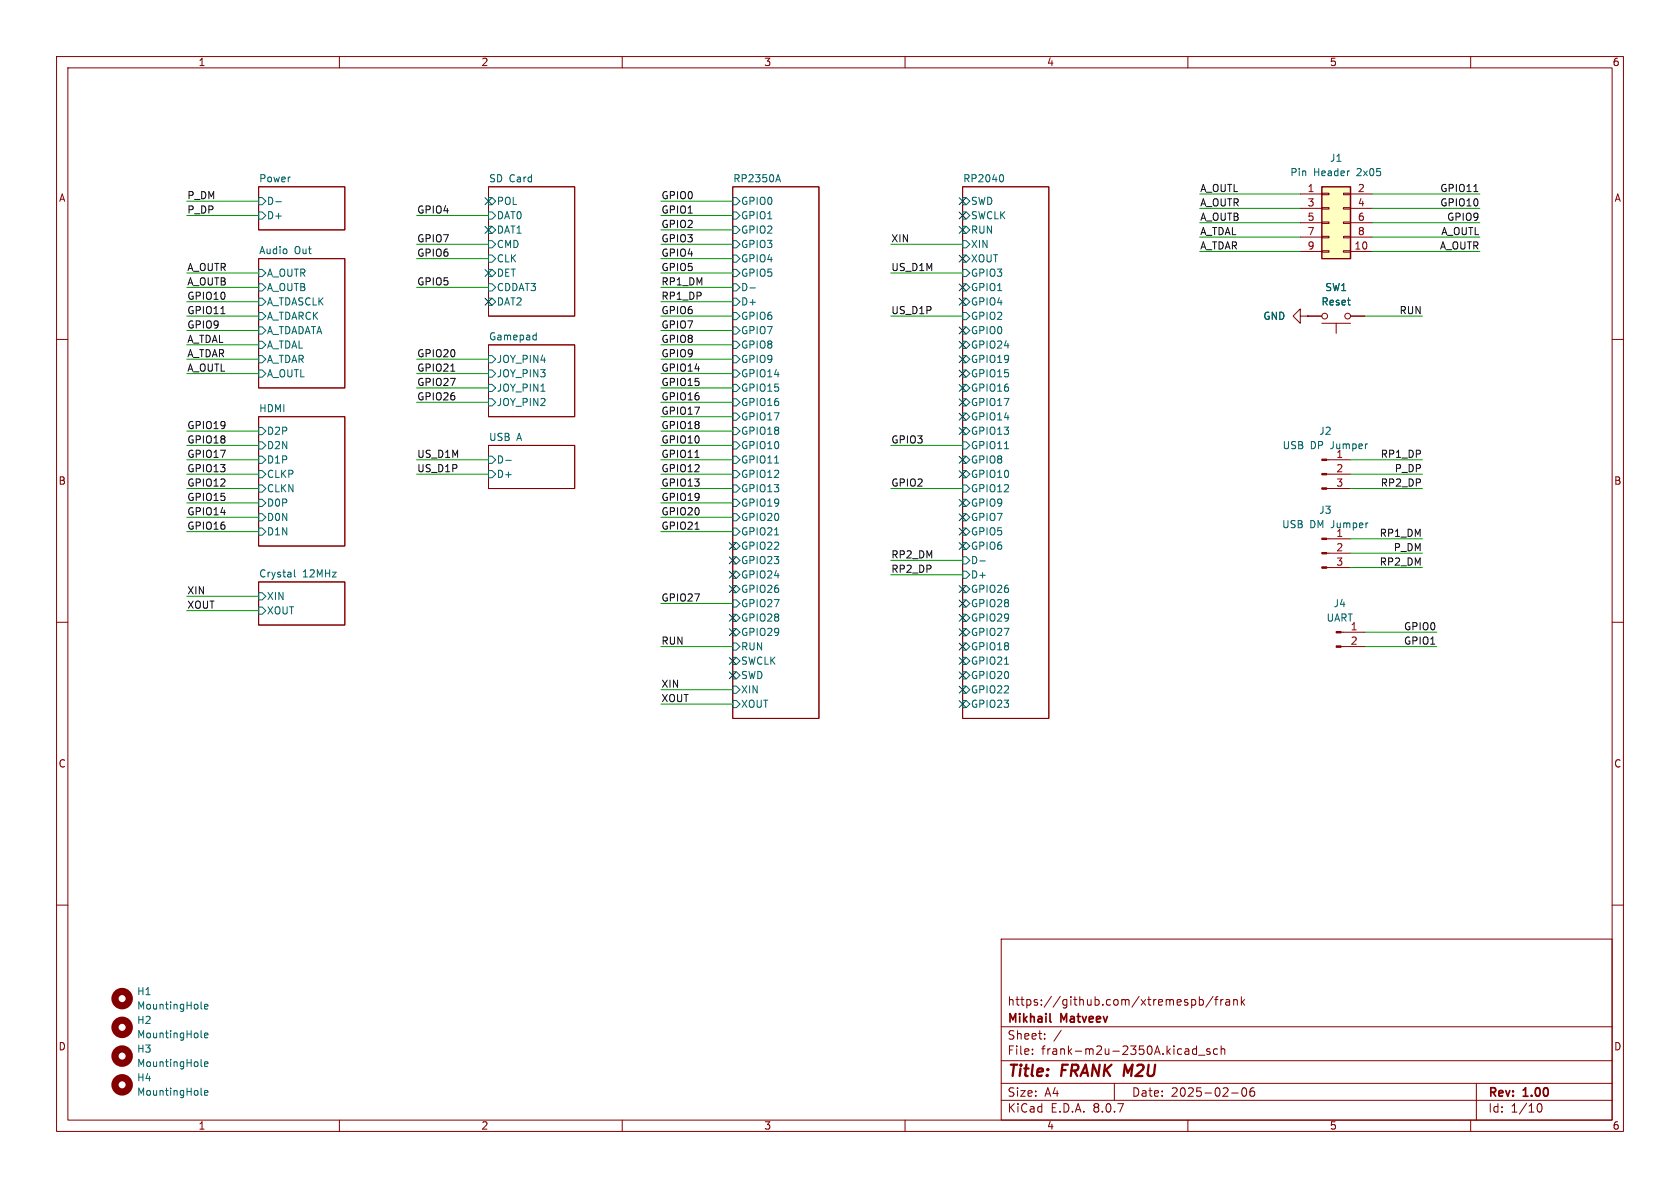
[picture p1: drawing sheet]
<svg xmlns="http://www.w3.org/2000/svg" width="297mm" height="210mm" viewBox="0 0 297 210" stroke-linecap="round" stroke-linejoin="round" font-family="sans-serif">
<g fill="none" stroke="#840000" stroke-width=".18">
<path d="M10 10h277v190h-277zM12 12h273v186h-273zM60 10v2M110 10v2M160 10v2M210 10v2M260 10v2M45.7 33h15.3v7.6h-15.3zM86.4 33h15.2v22.9h-15.2zM129.5 33h15.3v94h-15.3zM170.2 33h15.2v94h-15.2zM45.7 45.7h15.3v22.9h-15.3z"/>
<path d="M229.9 55.9v-1.3l-1.3 1.3 1.3 1.3v-1.3h1.2M231.1 55.9h.1M231.1 55.9h2.6M233.7 57.2h5.1M236.2 57.2v1.7M238.8 55.9h2.5M10 60h2M45.7 73.7h15.3v22.8h-15.3zM86.4 61h15.2v12.7h-15.2zM86.4 78.7h15.2v7.7h-15.2zM285 60h2M234.5 86.4h4.3"/>
<path d="M234.5 83.8h4.3M234.5 81.3h4.3M234.5 97.8h4.3M234.5 95.3h4.3M10 110h2M45.7 102.9h15.3v7.6h-15.3zM234.5 100.3h4.3M237.1 114.3h4.2M237.1 111.8h4.2M285 110h2M10 160h2M177 166h108v32h-108z"/>
<path d="M210.7 176.8l.4-.1 .3 .3v.4l-.2 .2h-.5M212 176.8l.5-.1 .2 .3v.4l-.1 .2h-.6M212 176.2v1.5M214.5 176.1l-1.3 2M214.7 176.7h.6M215.3 176.2l-.3 .2v1.3M215.8 176.7v1M216.2 176.7l-.2 .1-.2 .2M216.7 176.8h.6l.1 .9M217.4 177.1h-.5a.29 .29 0 0 0-.2 .3 .29 .29 0 0 0 .2 .3l.5-.1M218.1 176.8l.2-.1 .4 .1v.9M218.1 176.7v1"/>
<path d="M219.5 176.2v1.5M219.6 177.1l.4 .6M220 176.7l-.5 .6M285 160h2M60 198v2M110 198v2M160 198v2M177 194.5h108M177 191.5h108M177 187.5h108M177 181.5h108M182.5 186.3v.1"/>
<path d="M182.5 185.5v.1M184.7 183.6v.1M184.7 182.8v.1M187.6 182.1l-1.3 2M197 191.5v3M210 198v2M211.5 184.9v1.5M211.5 185.5l-.4-.1-.3 .3v.4l.2 .2h.5M211.9 186.5h1.1M213.9 185.5l-.4-.1-.2 .2 .1 .2 .5 .2v.3h-.6M215.2 185.5l-.4-.1-.3 .3v.4l.2 .2h.5M215.9 185.5l.2-.1 .4 .1v.9"/>
<path d="M215.9 184.9v1.5M217.7 193.2h1.2M219.7 192.4l.2-.1a.81 .81 0 0 1 .6 .6 .81 .81 0 0 1-.3 .8l-.2 .1a.81 .81 0 0 1-.3-1.4zM221.7 192.3a.59 .59 0 0 0-.7 .6v.6l.1 .2 .4 .1 .2-.1 .1-.5-.1-.3h-.5l-.2 .3M260 198v2M261 191.5v6.5M271.7 195.7l.2-.5 .2-.1a.81 .81 0 0 1 .6 .6 .81 .81 0 0 1-.3 .8h-.4l-.3-.5"/>
<circle cx="234.2" cy="55.9" r=".51"/>
<circle cx="238.3" cy="55.9" r=".51"/>
</g>
<path d="M185.6 180.5l.2 .2" fill="none" stroke="#840000" stroke-width=".3"/>
<g fill="none" stroke="#006464" stroke-width=".18">
<path d="M45.7 34.9h.7l.6 .7-.6 .6h-.7zM45.7 37.5h.7l.6 .6-.6 .6h-.7zM48.8 35.7h.9M86.4 34.9h.6l.6 .7-.6 .6h-.6zM86.4 37.5h.6l.6 .6-.6 .6h-.6zM129.5 34.9h.7l.6 .7-.6 .6h-.7zM129.5 37.5h.7l.6 .6-.6 .6h-.7zM137.3 31.8h.6M137.6 30.9l.4 1.2M170.2 34.9h.6l.6 .7-.6 .6h-.6zM170.2 37.5h.6l.6 .6-.6 .6h-.6zM177.1 30.9a.79 .79 0 0 1 0 1.2"/>
<path d="M45.7 47.6h.7l.6 .7-.6 .6h-.7zM45.7 50.2h.7l.6 .6-.6 .6h-.7zM45.7 52.7h.7l.6 .6-.6 .7h-.7zM45.7 55.2h.7l.6 .7-.6 .6h-.7zM45.7 57.8h.7l.6 .6-.6 .7h-.7zM86.4 40h.6l.6 .6-.6 .7h-.6zM86.4 42.5h.6l.6 .7-.6 .6h-.6zM86.4 45.1h.6l.6 .6-.6 .7h-.6zM86.4 47.6h.6l.6 .7-.6 .6h-.6zM86.4 50.2h.6l.6 .6-.6 .6h-.6zM86.4 52.7h.6l.6 .6-.6 .7h-.6zM94.4 59.2l.4 .1"/>
<path d="M94.8 58.8v1.3M129.5 40h.7l.6 .6-.6 .7h-.7zM129.5 42.5h.7l.6 .7-.6 .6h-.7zM129.5 45.1h.7l.6 .6-.6 .7h-.7zM129.5 47.6h.7l.6 .7-.6 .6h-.7zM129.5 50.2h.7l.6 .6-.6 .6h-.7zM129.5 52.7h.7l.6 .6-.6 .7h-.7zM129.5 55.2h.7l.6 .7-.6 .6h-.7zM129.5 57.8h.7l.6 .6-.6 .7h-.7zM132.6 50.9h1M170.2 40h.6l.6 .6-.6 .7h-.6zM170.2 42.5h.6l.6 .7-.6 .6h-.6z"/>
<path d="M170.2 45.1h.6l.6 .6-.6 .7h-.6zM170.2 47.6h.6l.6 .7-.6 .6h-.6zM170.2 50.2h.6l.6 .6-.6 .6h-.6zM170.2 52.7h.6l.6 .6-.6 .7h-.6zM170.2 55.2h.6l.6 .7-.6 .6h-.6zM170.2 57.8h.6l.6 .6-.6 .7h-.6zM45.7 75.6h.7l.6 .6-.6 .6h-.7zM45.7 78.1h.7l.6 .6-.6 .7h-.7zM45.7 60.3h.7l.6 .7-.6 .6h-.7zM45.7 62.9h.7l.6 .6-.6 .6h-.7zM45.7 65.4h.7l.6 .6-.6 .7h-.7zM86.4 62.9h.6l.6 .6-.6 .6h-.6z"/>
<path d="M86.4 65.4h.6l.6 .6-.6 .7h-.6zM86.4 67.9h.6l.6 .7-.6 .6h-.6zM86.4 70.5h.6l.6 .6-.6 .7h-.6zM94.8 60l-.4 .1M95.6 69.2h.8M129.5 60.3h.7l.6 .7-.6 .6h-.7zM129.5 62.9h.7l.6 .6-.6 .6h-.7zM129.5 65.4h.7l.6 .6-.6 .7h-.7zM129.5 67.9h.7l.6 .7-.6 .6h-.7zM129.5 70.5h.7l.6 .6-.6 .7h-.7zM129.5 73h.7l.6 .7-.6 .6h-.7zM129.5 75.6h.7l.6 .6-.6 .6h-.7z"/>
<path d="M129.5 78.1h.7l.6 .6-.6 .7h-.7zM170.2 60.3h.6l.6 .7-.6 .6h-.6zM170.2 62.9h.6l.6 .6-.6 .6h-.6zM170.2 65.4h.6l.6 .6-.6 .7h-.6zM170.2 67.9h.6l.6 .7-.6 .6h-.6zM170.2 70.5h.6l.6 .6-.6 .7h-.6zM170.2 73h.6l.6 .7-.6 .6h-.6zM170.2 75.6h.6l.6 .6-.6 .6h-.6zM170.2 78.1h.6l.6 .6-.6 .7h-.6zM177.6 79.3h.7M45.7 80.6h.7l.6 .7-.6 .6h-.7zM45.7 83.2h.7l.6 .6-.6 .7h-.7z"/>
<path d="M45.7 85.7h.7l.6 .7-.6 .6h-.7zM45.7 88.3h.7l.6 .6-.6 .6h-.7zM45.7 90.8h.7l.6 .6-.6 .7h-.7zM45.7 93.3h.7l.6 .7-.6 .6h-.7zM86.4 80.6h.6l.6 .7-.6 .6h-.6zM86.4 83.2h.6l.6 .6-.6 .7h-.6zM89.4 81.4h1M129.5 80.6h.7l.6 .7-.6 .6h-.7zM129.5 83.2h.7l.6 .6-.6 .7h-.7zM129.5 85.7h.7l.6 .7-.6 .6h-.7zM129.5 88.3h.7l.6 .6-.6 .6h-.7zM129.5 90.8h.7l.6 .6-.6 .7h-.7z"/>
<path d="M129.5 93.3h.7l.6 .7-.6 .6h-.7zM129.5 95.9h.7l.6 .6-.6 .7h-.7zM129.5 98.4h.7l.6 .7-.6 .6h-.7zM136.9 81.9h.8M136.9 94.6h.8M170.2 80.6h.6l.6 .7-.6 .6h-.6zM170.2 83.2h.6l.6 .6-.6 .7h-.6zM170.2 85.7h.6l.6 .7-.6 .6h-.6zM170.2 88.3h.6l.6 .6-.6 .6h-.6zM170.2 90.8h.6l.6 .6-.6 .7h-.6zM170.2 93.3h.6l.6 .7-.6 .6h-.6zM170.2 95.9h.6l.6 .6-.6 .7h-.6z"/>
<path d="M170.2 98.4h.6l.6 .7-.6 .6h-.6zM173.2 99.2h1M45.7 104.8h.7l.6 .6-.6 .6h-.7zM45.7 107.3h.7l.6 .7-.6 .6h-.7zM52 100.7v1.1l.2 .2M129.5 101h.7l.6 .6-.6 .6h-.7zM129.5 103.5h.7l.6 .6-.6 .7h-.7zM129.5 106h.7l.6 .7-.6 .6h-.7zM129.5 108.6h.7l.6 .6-.6 .7h-.7zM129.5 111.1h.7l.6 .7-.6 .6h-.7zM129.5 113.7h.7l.6 .6-.6 .6h-.7zM129.5 116.2h.7l.6 .6-.6 .7h-.7z"/>
<path d="M129.5 118.7h.7l.6 .7-.6 .6h-.7zM170.2 101h.6l.6 .6-.6 .6h-.6zM170.2 103.5h.6l.6 .6-.6 .7h-.6zM170.2 106h.6l.6 .7-.6 .6h-.6zM170.2 108.6h.6l.6 .6-.6 .7h-.6zM170.2 111.1h.6l.6 .7-.6 .6h-.6zM170.2 113.7h.6l.6 .6-.6 .6h-.6zM170.2 116.2h.6l.6 .6-.6 .7h-.6zM170.2 118.7h.6l.6 .7-.6 .6h-.6zM177.6 117.4h.7M129.5 121.3h.7l.6 .6-.6 .7h-.7zM129.5 123.8h.7l.6 .7-.6 .6h-.7z"/>
<path d="M170.2 121.3h.6l.6 .6-.6 .7h-.6zM170.2 123.8h.6l.6 .7-.6 .6h-.6z"/>
</g>
<g fill="#840000" stroke="#840000" stroke-width=".18">
<path d="M233.7 86.2h.8v.3h-.8z"/>
<path d="M233.7 83.7h.8v.2h-.8z"/>
<path d="M233.7 81.2h.8v.2h-.8z"/>
<path d="M236.2 114.2h.9v.2h-.9z"/>
<path d="M236.2 111.6h.9v.3h-.9z"/>
<path d="M233.7 100.2h.8v.3h-.8z"/>
<path d="M233.7 97.7h.8v.2h-.8z"/>
<path d="M233.7 95.1h.8v.3h-.8z"/>
</g>
<path d="M233.7 33h5.1v12.7h-5.1z" fill="#ffffc2"/>
<g fill="none" stroke="#840000" stroke-width=".18">
<path d="M229.9 34.3h3.8M229.9 36.8h3.8M229.9 39.4h3.8M233.7 39.2h1.2v.3h-1.2zM233.7 36.7h1.2v.3h-1.2zM233.7 34.2h1.2v.2h-1.2zM237.5 39.2h1.3v.3h-1.3zM237.5 36.7h1.3v.3h-1.3zM237.5 34.2h1.3v.2h-1.3zM238.8 34.3h3.8M238.8 36.8h3.8M238.8 39.4h3.8"/>
<path d="M229.9 44.5h3.8M229.9 41.9h3.8M231.1 55.9h.1M231.1 55.9h2.6M233.7 44.3h1.2v.3h-1.2zM233.7 41.8h1.2v.2h-1.2zM237.5 44.3h1.3v.3h-1.3zM237.5 41.8h1.3v.2h-1.3zM238.8 44.5h3.8M238.8 41.9h3.8M238.8 55.9h2.5"/>
</g>
<path d="M233.7 33h5.1v12.7h-5.1z" fill="none" stroke="#840000" stroke-width=".25"/>
<g fill="none" stroke="#840000" stroke-width="1.3">
<circle cx="21.6" cy="176.5" r="1.27"/>
<circle cx="21.6" cy="186.7" r="1.27"/>
<circle cx="21.6" cy="191.8" r="1.27"/>
<circle cx="21.6" cy="181.6" r="1.27"/>
</g>
<path d="M35.5 178.2l.2 .2M36.2 178l.6-.2-.1-.2-.4-.1-.1 .2v.6h.5M35.5 183.3l.2 .2M35.5 193.4l.2 .2M35.5 188.4l.2 .1M36.2 183l.6-.1-.1-.2-.4-.1-.1 .2v.6h.5M36.2 188.1l.6-.1-.1-.2-.4-.1-.1 .2v.6h.5M36.2 193.2l.6-.1-.1-.3h-.4l-.1 .2v.6h.5" fill="none" stroke="#006464" stroke-width=".18"/>
<path d="M260.6 33.9h.7M39 55.5h.8M79.7 65.6h.7M122.9 93.6h.7M122.9 80.9h.7" fill="none" stroke="#0f0f0f" stroke-width=".18"/>
<g fill="none" stroke="#009600" stroke-width=".18">
<path d="M33 35.6h12.7M33 38.1h12.7M73.7 38.1h12.7M116.8 35.6h12.7M116.8 38.1h12.7M212.1 36.8h17.8M212.1 39.4h17.8M212.1 34.3h17.8M242.6 36.8h19M242.6 39.4h19M242.6 34.3h19M33 48.3h12.7"/>
<path d="M33 55.9h12.7M33 50.8h12.7M33 53.3h12.7M33 58.4h12.7M73.7 45.7h12.7M73.7 50.8h12.7M73.7 43.2h12.7M116.8 48.3h12.7M116.8 55.9h12.7M116.8 45.7h12.7M116.8 50.8h12.7M116.8 43.2h12.7"/>
<path d="M116.8 53.3h12.7M116.8 40.6h12.7M116.8 58.4h12.7M157.5 48.3h12.7M157.5 55.9h12.7M157.5 43.2h12.7M212.1 41.9h17.8M212.1 44.5h17.8M241.3 55.9h10.2M242.6 41.9h19M242.6 44.5h19M33 66h12.7"/>
<path d="M33 63.5h12.7M33 78.7h12.7M33 76.2h12.7M33 61h12.7M73.7 71.1h12.7M73.7 66h12.7M73.7 63.5h12.7M73.7 68.6h12.7M116.8 71.1h12.7M116.8 66h12.7M116.8 63.5h12.7M116.8 68.6h12.7"/>
<path d="M116.8 78.7h12.7M116.8 76.2h12.7M116.8 61h12.7M116.8 73.7h12.7M157.5 78.7h12.7M33 81.3h12.7M33 83.8h12.7M33 88.9h12.7M33 86.4h12.7M33 91.4h12.7M33 94h12.7M73.7 81.3h12.7"/>
<path d="M73.7 83.8h12.7M116.8 81.3h12.7M116.8 83.8h12.7M116.8 88.9h12.7M116.8 86.4h12.7M116.8 91.4h12.7M116.8 94h12.7M157.5 86.4h12.7M157.5 99.1h12.7M238.8 81.3h12.7M238.8 95.3h12.7M238.8 97.8h12.7"/>
<path d="M238.8 83.8h12.7M238.8 86.4h12.7M33 108h12.7M33 105.4h12.7M116.8 114.3h12.7M116.8 106.7h12.7M157.5 101.6h12.7M238.8 100.3h12.7M241.3 114.3h12.7M241.3 111.8h12.7M116.8 124.5h12.7M116.8 121.9h12.7"/>
</g>
<g fill="none" stroke="#000084" stroke-width=".18">
<path d="M85.8 35l1.2 1.2M87 35l-1.2 1.2M169.6 35l1.2 1.2M169.6 37.5l1.2 1.2M170.8 35l-1.2 1.2M170.8 37.5l-1.2 1.2M85.8 47.7l1.2 1.2M85.8 40l1.2 1.2M85.8 52.7l1.2 1.2M87 47.7l-1.2 1.2M87 40l-1.2 1.2M87 52.7l-1.2 1.2"/>
<path d="M169.6 52.7l1.2 1.2M169.6 45.1l1.2 1.2M169.6 50.2l1.2 1.2M169.6 40l1.2 1.2M169.6 57.8l1.2 1.2M170.8 52.7l-1.2 1.2M170.8 45.1l-1.2 1.2M170.8 50.2l-1.2 1.2M170.8 40l-1.2 1.2M170.8 57.8l-1.2 1.2M169.6 62.9l1.2 1.2M169.6 73.1l1.2 1.2"/>
<path d="M169.6 65.4l1.2 1.2M169.6 60.4l1.2 1.2M169.6 68l1.2 1.2M169.6 70.5l1.2 1.2M169.6 75.6l1.2 1.2M170.8 60.4l-1.2 1.2M170.8 62.9l-1.2 1.2M170.8 73.1l-1.2 1.2M170.8 75.6l-1.2 1.2M170.8 70.5l-1.2 1.2M170.8 65.4l-1.2 1.2M170.8 68l-1.2 1.2"/>
<path d="M128.9 95.9l1.2 1.2M128.9 98.5l1.2 1.2M130.1 95.9l-1.2 1.2M130.1 98.5l-1.2 1.2M169.6 88.3l1.2 1.2M169.6 80.7l1.2 1.2M169.6 83.2l1.2 1.2M169.6 90.8l1.2 1.2M169.6 95.9l1.2 1.2M169.6 93.4l1.2 1.2M170.8 88.3l-1.2 1.2M170.8 80.7l-1.2 1.2"/>
<path d="M170.8 83.2l-1.2 1.2M170.8 90.8l-1.2 1.2M170.8 95.9l-1.2 1.2M170.8 93.4l-1.2 1.2M128.9 101l1.2 1.2M128.9 118.8l1.2 1.2M128.9 116.2l1.2 1.2M128.9 111.2l1.2 1.2M128.9 108.6l1.2 1.2M128.9 103.5l1.2 1.2M130.1 101l-1.2 1.2M130.1 103.5l-1.2 1.2"/>
<path d="M130.1 118.8l-1.2 1.2M130.1 116.2l-1.2 1.2M130.1 111.2l-1.2 1.2M130.1 108.6l-1.2 1.2M169.6 111.2l1.2 1.2M169.6 108.6l1.2 1.2M169.6 103.5l1.2 1.2M169.6 106.1l1.2 1.2M169.6 116.2l1.2 1.2M169.6 113.7l1.2 1.2M169.6 118.8l1.2 1.2M170.8 111.2l-1.2 1.2"/>
<path d="M170.8 108.6l-1.2 1.2M170.8 103.5l-1.2 1.2M170.8 106.1l-1.2 1.2M170.8 116.2l-1.2 1.2M170.8 113.7l-1.2 1.2M170.8 118.8l-1.2 1.2M169.6 121.3l1.2 1.2M169.6 123.9l1.2 1.2M170.8 121.3l-1.2 1.2M170.8 123.9l-1.2 1.2"/>
</g>
<g font-size="2.8" fill="#840000">
<text x="178" y="190.9">Title:</text>
<text x="187.7" y="190.9">FRANK M2U</text>
</g>
<g font-size="2.1" fill="#840000">
<text x="178" y="178">https://github.com/xtremespb/frank</text>
<text x="178" y="184">Sheet:</text>
<text x="178" y="181.2">Mikhail</text>
<text x="187.6" y="181.2">Matveev</text>
<text x="178" y="186.7">File:</text>
<text x="184.1" y="186.7">frank-m2u-2350A.kicad_sch</text>
<text x="178" y="196.9">KiCad</text>
<text x="178" y="194.1">Size:</text>
<text x="184.7" y="194.1">A4</text>
<text x="185.7" y="196.9">E.D.A.</text>
<text x="193.3" y="196.9">8.0.7</text>
<text x="200" y="194.1">Date:</text>
<text x="207" y="194.1">2025-02-06</text>
<text x="263" y="194.3">Rev:</text>
<text x="263" y="196.9">Id:</text>
<text x="267.1" y="196.9">1/10</text>
<text x="269.4" y="194.3">1.00</text>
</g>
<g font-size="1.8" fill="#840000">
<text x="35" y="11.9">1</text>
<text x="85" y="11.9">2</text>
<text x="135" y="11.9">3</text>
<text x="185" y="11.9">4</text>
<text x="235" y="11.9">5</text>
<text x="285" y="11.9">6</text>
<text x="10.3" y="35.9">A</text>
<text x="285.3" y="35.9">A</text>
<text x="10.3" y="85.9">B</text>
<text x="285.3" y="85.9">B</text>
<text x="10.3" y="135.9">C</text>
<text x="285.3" y="135.9">C</text>
<text x="10.3" y="185.9">D</text>
<text x="285.3" y="185.9">D</text>
<text x="35" y="199.9">1</text>
<text x="85" y="199.9">2</text>
<text x="135" y="199.9">3</text>
<text x="185" y="199.9">4</text>
<text x="235" y="199.9">5</text>
<text x="285" y="199.9">6</text>
</g>
<g font-size="1.8" fill="#006464">
<text x="235" y="28.8">J1</text>
<text x="45.7" y="32.3">Power</text>
<text x="86.4" y="32.3">SD Card</text>
<text x="129.5" y="32.3">RP2350A</text>
<text x="170.2" y="32.3">RP2040</text>
<text x="228" y="31.3">Pin</text>
<text x="232.2" y="31.3">Header</text>
<text x="240" y="31.3">2x05</text>
<text x="47.1" y="36.4">D-</text>
<text x="47.1" y="39">D+</text>
<text x="87.7" y="36.4">POL</text>
<text x="87.7" y="39">DAT0</text>
<text x="87.7" y="41.5">DAT1</text>
<text x="130.9" y="36.4">GPIO0</text>
<text x="130.9" y="39">GPIO1</text>
<text x="130.9" y="41.5">GPIO2</text>
<text x="171.6" y="36.4">SWD</text>
<text x="171.6" y="39">SWCLK</text>
<text x="171.6" y="41.5">RUN</text>
<text x="45.7" y="45">Audio</text>
<text x="52" y="45">Out</text>
<text x="87.7" y="44">CMD</text>
<text x="87.7" y="46.6">CLK</text>
<text x="130.9" y="44">GPIO3</text>
<text x="130.9" y="46.6">GPIO4</text>
<text x="171.6" y="44">XIN</text>
<text x="171.6" y="46.6">XOUT</text>
<text x="47.1" y="49.1">A_OUTR</text>
<text x="47.1" y="51.7">A_OUTB</text>
<text x="87.7" y="49.1">DET</text>
<text x="87.7" y="51.7">CDDAT3</text>
<text x="130.9" y="49.1">GPIO5</text>
<text x="130.9" y="51.7">D-</text>
<text x="171.6" y="49.1">GPIO3</text>
<text x="171.6" y="51.7">GPIO1</text>
<text x="234.2" y="51.7">SW1</text>
<text x="47.1" y="54.2">A_TDASCLK</text>
<text x="47.1" y="56.7">A_TDARCK</text>
<text x="47.1" y="59.3">A_TDADATA</text>
<text x="87.7" y="54.2">DAT2</text>
<text x="130.9" y="54.2">D+</text>
<text x="130.9" y="56.7">GPIO6</text>
<text x="130.9" y="59.3">GPIO7</text>
<text x="171.6" y="54.2">GPIO4</text>
<text x="171.6" y="56.7">GPIO2</text>
<text x="171.6" y="59.3">GPIO0</text>
<text x="223.2" y="56.7">GND</text>
<text x="233.5" y="54.2">Reset</text>
<text x="47.1" y="61.8">A_TDAL</text>
<text x="47.1" y="64.4">A_TDAR</text>
<text x="86.4" y="60.2">Gamepad</text>
<text x="87.7" y="64.4">JOY_PIN4</text>
<text x="130.9" y="61.8">GPIO8</text>
<text x="130.9" y="64.4">GPIO9</text>
<text x="171.6" y="61.8">GPIO24</text>
<text x="171.6" y="64.4">GPIO19</text>
<text x="47.1" y="66.9">A_OUTL</text>
<text x="87.7" y="66.9">JOY_PIN3</text>
<text x="87.7" y="69.4">JOY_PIN1</text>
<text x="87.7" y="72">JOY_PIN2</text>
<text x="130.9" y="66.9">GPIO14</text>
<text x="130.9" y="69.4">GPIO15</text>
<text x="130.9" y="72">GPIO16</text>
<text x="171.6" y="66.9">GPIO15</text>
<text x="171.6" y="69.4">GPIO16</text>
<text x="171.6" y="72">GPIO17</text>
<text x="45.7" y="72.9">HDMI</text>
<text x="47.1" y="77.1">D2P</text>
<text x="130.9" y="74.5">GPIO17</text>
<text x="130.9" y="77.1">GPIO18</text>
<text x="171.6" y="74.5">GPIO14</text>
<text x="171.6" y="77.1">GPIO13</text>
<text x="233.1" y="77.1">J2</text>
<text x="47.1" y="79.6">D2N</text>
<text x="47.1" y="82.1">D1P</text>
<text x="86.4" y="78">USB</text>
<text x="87.7" y="82.1">D-</text>
<text x="91.3" y="78">A</text>
<text x="130.9" y="79.6">GPIO10</text>
<text x="130.9" y="82.1">GPIO11</text>
<text x="171.6" y="79.6">GPIO11</text>
<text x="171.6" y="82.1">GPIO8</text>
<text x="226.7" y="79.6">USB</text>
<text x="231.6" y="79.6">DP</text>
<text x="235.3" y="79.6">Jumper</text>
<text x="236.1" y="81">1</text>
<text x="47.1" y="84.7">CLKP</text>
<text x="47.1" y="87.2">CLKN</text>
<text x="47.1" y="89.8">D0P</text>
<text x="87.7" y="84.7">D+</text>
<text x="130.9" y="84.7">GPIO12</text>
<text x="130.9" y="87.2">GPIO13</text>
<text x="130.9" y="89.8">GPIO19</text>
<text x="171.6" y="84.7">GPIO10</text>
<text x="171.6" y="87.2">GPIO12</text>
<text x="171.6" y="89.8">GPIO9</text>
<text x="47.1" y="92.3">D0N</text>
<text x="47.1" y="94.8">D1N</text>
<text x="130.9" y="92.3">GPIO20</text>
<text x="130.9" y="94.8">GPIO21</text>
<text x="171.6" y="92.3">GPIO7</text>
<text x="171.6" y="94.8">GPIO5</text>
<text x="226.6" y="93.6">USB</text>
<text x="231.5" y="93.6">DM Jumper</text>
<text x="233.1" y="91">J3</text>
<text x="236.1" y="95">1</text>
<text x="130.9" y="97.4">GPIO22</text>
<text x="130.9" y="99.9">GPIO23</text>
<text x="171.6" y="97.4">GPIO6</text>
<text x="171.6" y="99.9">D-</text>
<text x="45.7" y="102.2">Crystal</text>
<text x="47.1" y="106.3">XIN</text>
<text x="53.5" y="102.2">12MHz</text>
<text x="130.9" y="102.5">GPIO24</text>
<text x="130.9" y="105">GPIO26</text>
<text x="130.9" y="107.5">GPIO27</text>
<text x="171.6" y="102.5">D+</text>
<text x="171.6" y="105">GPIO26</text>
<text x="171.6" y="107.5">GPIO28</text>
<text x="235.7" y="107.5">J4</text>
<text x="47.1" y="108.8">XOUT</text>
<text x="130.9" y="110.1">GPIO28</text>
<text x="130.9" y="112.6">GPIO29</text>
<text x="171.6" y="110.1">GPIO29</text>
<text x="171.6" y="112.6">GPIO27</text>
<text x="234.4" y="110.1">UART</text>
<text x="130.9" y="115.2">RUN</text>
<text x="130.9" y="117.7">SWCLK</text>
<text x="171.6" y="115.2">GPIO18</text>
<text x="171.6" y="117.7">GPIO21</text>
<text x="130.9" y="120.2">SWD</text>
<text x="130.9" y="122.8">XIN</text>
<text x="130.9" y="125.3">XOUT</text>
<text x="171.6" y="120.2">GPIO20</text>
<text x="171.6" y="122.8">GPIO22</text>
<text x="171.6" y="125.3">GPIO23</text>
<text x="24.1" y="176.1">H1</text>
<text x="24.1" y="178.7">MountingHole</text>
<text x="24.1" y="181.2">H2</text>
<text x="24.1" y="183.7">MountingHole</text>
<text x="24.1" y="191.4">H4</text>
<text x="24.1" y="186.3">H3</text>
<text x="24.1" y="188.8">MountingHole</text>
<text x="24.1" y="193.9">MountingHole</text>
</g>
<g font-size="1.8" fill="#0f0f0f">
<text x="33" y="35.3">P_DM</text>
<text x="116.8" y="35.3">GPIO0</text>
<text x="212.1" y="34">A_OUTL</text>
<text x="254.5" y="34">GPIO11</text>
<text x="33" y="37.8">P_DP</text>
<text x="73.7" y="37.8">GPIO4</text>
<text x="116.8" y="40.4">GPIO2</text>
<text x="116.8" y="37.8">GPIO1</text>
<text x="212.1" y="36.6">A_OUTR</text>
<text x="212.1" y="39.1">A_OUTB</text>
<text x="212.1" y="41.6">A_TDAL</text>
<text x="254.5" y="36.6">GPIO10</text>
<text x="254.7" y="41.6">A_OUTL</text>
<text x="255.7" y="39.1">GPIO9</text>
<text x="33" y="48">A_OUTR</text>
<text x="73.7" y="45.5">GPIO6</text>
<text x="73.7" y="42.9">GPIO7</text>
<text x="116.8" y="42.9">GPIO3</text>
<text x="116.8" y="45.5">GPIO4</text>
<text x="116.8" y="48">GPIO5</text>
<text x="157.5" y="42.9">XIN</text>
<text x="157.5" y="48">US_D1M</text>
<text x="212.1" y="44.2">A_TDAR</text>
<text x="254.5" y="44.2">A_OUTR</text>
<text x="33" y="53.1">GPIO10</text>
<text x="33" y="50.5">A_OUTB</text>
<text x="73.7" y="50.5">GPIO5</text>
<text x="116.8" y="50.5">RP1_DM</text>
<text x="116.8" y="53.1">RP1_DP</text>
<text x="33" y="55.6">GPIO11</text>
<text x="33" y="58.2">GPIO9</text>
<text x="116.8" y="55.6">GPIO6</text>
<text x="116.8" y="58.2">GPIO7</text>
<text x="157.5" y="55.6">US_D1P</text>
<text x="247.3" y="55.6">RUN</text>
<text x="33" y="60.7">A_TDAL</text>
<text x="33" y="65.8">A_OUTL</text>
<text x="33" y="63.2">A_TDAR</text>
<text x="73.7" y="63.2">GPIO20</text>
<text x="73.7" y="65.8">GPIO21</text>
<text x="116.8" y="60.7">GPIO8</text>
<text x="116.8" y="65.8">GPIO14</text>
<text x="116.8" y="63.2">GPIO9</text>
<text x="73.7" y="70.9">GPIO26</text>
<text x="73.7" y="68.3">GPIO27</text>
<text x="116.8" y="70.9">GPIO16</text>
<text x="116.8" y="68.3">GPIO15</text>
<text x="33" y="75.9">GPIO19</text>
<text x="116.8" y="73.4">GPIO17</text>
<text x="116.8" y="75.9">GPIO18</text>
<text x="33" y="81">GPIO17</text>
<text x="33" y="78.5">GPIO18</text>
<text x="33" y="83.6">GPIO13</text>
<text x="73.7" y="83.6">US_D1P</text>
<text x="73.7" y="81">US_D1M</text>
<text x="116.8" y="83.6">GPIO12</text>
<text x="116.8" y="81">GPIO11</text>
<text x="116.8" y="78.5">GPIO10</text>
<text x="157.5" y="78.5">GPIO3</text>
<text x="244" y="81">RP1_DP</text>
<text x="246.5" y="83.6">P_DP</text>
<text x="33" y="88.6">GPIO15</text>
<text x="33" y="86.1">GPIO12</text>
<text x="116.8" y="88.6">GPIO19</text>
<text x="116.8" y="86.1">GPIO13</text>
<text x="157.5" y="86.1">GPIO2</text>
<text x="244" y="86.1">RP2_DP</text>
<text x="33" y="93.7">GPIO16</text>
<text x="33" y="91.2">GPIO14</text>
<text x="116.8" y="93.7">GPIO21</text>
<text x="116.8" y="91.2">GPIO20</text>
<text x="243.8" y="95">RP1_DM</text>
<text x="157.5" y="98.8">RP2_DM</text>
<text x="157.5" y="101.3">RP2_DP</text>
<text x="243.8" y="100.1">RP2_DM</text>
<text x="246.3" y="97.5">P_DM</text>
<text x="33" y="105.1">XIN</text>
<text x="33" y="107.7">XOUT</text>
<text x="116.8" y="106.4">GPIO27</text>
<text x="248.1" y="111.5">GPIO0</text>
<text x="116.8" y="114">RUN</text>
<text x="248.1" y="114">GPIO1</text>
<text x="116.8" y="124.2">XOUT</text>
<text x="116.8" y="121.7">XIN</text>
</g>
<g font-size="1.8" fill="#a90000">
<text x="231.1" y="34">1</text>
<text x="240" y="34">2</text>
<text x="231.1" y="36.6">3</text>
<text x="231.1" y="39.1">5</text>
<text x="231.1" y="41.7">7</text>
<text x="240" y="36.6">4</text>
<text x="240" y="39.1">6</text>
<text x="240" y="41.7">8</text>
<text x="231.1" y="44.2">9</text>
<text x="239.4" y="44.2">10</text>
<text x="236.1" y="83.6">2</text>
<text x="236.1" y="86.1">3</text>
<text x="236.1" y="97.5">2</text>
<text x="236.1" y="100.1">3</text>
<text x="238.7" y="111.5">1</text>
<text x="238.7" y="114">2</text>
</g>
</svg>
